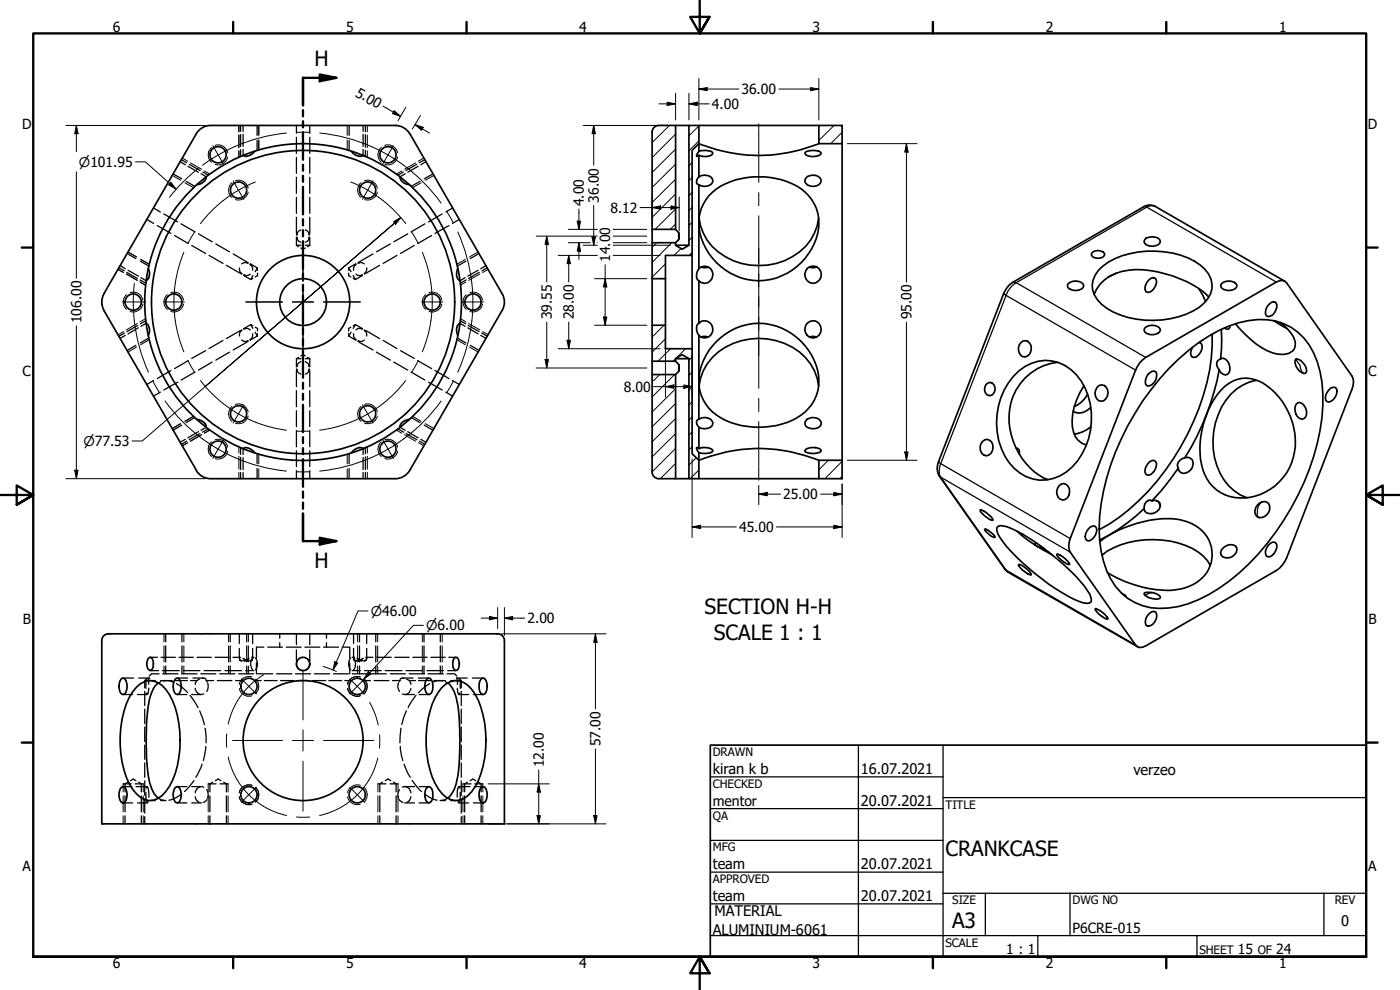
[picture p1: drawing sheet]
<svg xmlns="http://www.w3.org/2000/svg" width="420mm" height="297mm" viewBox="0 0 420 297" stroke-linecap="round" stroke-linejoin="round" font-family="sans-serif">
<!-- layer: Hatch (ANSI) -->
<g fill="none" stroke="#000" stroke-width=".3">
<path d="M200.9 37.6l-5.2 5.2M209.7 37.8l-2.9 3M245.8 37.6l-.1 .1M250.3 37.6l-4.6 4.5M252.7 39.7l-3.4 3.4M202.8 58.2l-7.1 7M202.8 53.8l-7.1 7M202.8 49.3l-7.1 6.9M202.8 44.8l-7.1 6.9M202.8 40.2l-7.1 7.1M207.7 57.7l-.9 1M207.7 53.3l-.9 .9"/>
<path d="M207.7 48.8l-.9 1M209.7 42.3l-2.9 3M197.1 72.8l-1.4 1.4M199.7 79.2l-4 4M201.6 72.8l-5.9 5.9M202.8 67.2l-1.7 1.6M202.8 62.7l-6.2 6.1M204.3 74.6l-2 2M207.7 75.7l-.9 .9M207.7 71.2l-.9 1M207.7 66.7l-.9 1M207.7 62.2l-.9 1"/>
<path d="M199.3 97.6l-3.6 3.5M198 112.4l-1.9 1.9M199.7 101.6l-4 4M201.2 104.6l-3.7 3.8M202.4 112.4l-6.7 6.7M202.8 116.6l-7.1 7M205.7 104.6l-3.7 3.8M207.7 116.1l-.9 1M207.7 111.6l-.9 1M207.7 107.1l-.9 1M202.8 134.5l-7.1 7.1M202.8 139.1l-4.6 4.5"/>
<path d="M202.8 130.1l-7.1 7M202.8 125.6l-7.1 7M202.8 121.1l-7.1 7M207.7 134l-.9 1.1M207.7 129.6l-.9 .9M207.7 125.1l-.9 1M207.7 120.6l-.9 1M209 137.3l-2.2 2.3M248.6 138.1l-2.9 2.9M252.7 138.4l-5.1 5.2M202.8 143.6h-.1M209.7 141l-2.6 2.6"/>
<path d="M252.7 142.9l-.7 .7"/>
</g>
<!-- layer: Hidden Narrow (ANSI) -->
<g fill="none" stroke="#000" stroke-width=".3">
<path d="M71.7 37.6v1.9M77.7 37.6v3M104.2 37.6v3M110.2 37.6v1.9M51.7 52.6l2.5 1.5M54.7 47.4l1.6 1M55.5 54.8l2.6 1.5M57.1 48.9l3.4 1.9M61.3 51.3l1.7 .9M63.5 44.2a2.94 2.94 0 0 0 0 4.5M64.6 43.7a2.77 2.77 0 0 1 3.7 2.1M68.3 47.1a2.77 2.77 0 0 1-3.7 2.2"/>
<path d="M69.6 54.8a2.87 2.87 0 0 0 0 4.4M70.7 54.2a2.94 2.94 0 0 1 3.8 2.2M71.7 40.5v3.8M71.7 45.3v1.9M74.5 57.6a2.94 2.94 0 0 1-3.8 2.3M77.7 42v3M104.2 42v3M108.3 54.8a2.87 2.87 0 0 0 0 4.4M109.4 54.2a2.94 2.94 0 0 1 3.8 2.2M110.2 40.5v3.8M110.2 45.3v1.9M113.2 57.6a2.94 2.94 0 0 1-3.8 2.3"/>
<path d="M114.4 44.2a2.94 2.94 0 0 0 0 4.5M115.5 43.7a2.85 2.85 0 0 1 3.8 2.1M119.3 47.1a2.85 2.85 0 0 1-3.8 2.2M120.6 51.3l-1.7 .9M124.7 48.9l-3.3 1.9M126.4 54.8l-2.6 1.5M127.2 47.4l-1.7 1M130.2 52.6l-2.6 1.5M38.4 75.6l2.6 1.5M42.2 77.8l2.6 1.5M139.6 77.8l-2.5 1.5M143.5 75.6l-2.6 1.5"/>
<path d="M35.4 80.8l1.7 1M37.1 99.5l-1.7 .9M37.9 82.2l3.3 1.9M38 88.4a2.87 2.87 0 0 0 0 4.4M39.1 87.8a2.84 2.84 0 0 1 3.8 2.2M41.2 97.1l-3.3 1.9M42 84.6l1.7 1M42.9 91.2a2.85 2.85 0 0 1-3.8 2.2M43.7 95.6l-1.7 1M50.2 88.4a2.87 2.87 0 0 0 0 4.4M51.2 87.8a2.84 2.84 0 0 1 3.9 2.2M55.1 91.2a2.85 2.85 0 0 1-3.9 2.2"/>
<path d="M127.8 88.4a2.87 2.87 0 0 0 0 4.4M128.8 87.8a2.84 2.84 0 0 1 3.8 2.2M132.6 91.2a2.85 2.85 0 0 1-3.8 2.2M138.2 95.6l1.6 1M139.8 84.6l-1.6 1M140 88.4a2.87 2.87 0 0 0 0 4.4M140.7 97.1l3.3 1.9M141 87.8a2.84 2.84 0 0 1 3.8 2.2M144 82.2l-3.3 1.9M144.8 91.2a2.85 2.85 0 0 1-3.8 2.2M144.8 99.5l1.7 .9M146.5 80.8l-1.7 1"/>
<path d="M41 104.1l-2.6 1.5M44.8 101.9l-2.6 1.5M137.1 101.9l2.5 1.5M140.9 104.1l2.6 1.5M54.2 127.1l-2.5 1.5M56.3 132.8l-1.6 1M58.1 124.9l-2.6 1.5M60.5 130.4l-3.4 2M63 129l-1.7 1M63.5 132.6a2.87 2.87 0 0 0 0 4.4M64.6 131.9a2.85 2.85 0 0 1 3.7 2.3M68.3 135.4a2.85 2.85 0 0 1-3.7 2.2"/>
<path d="M69.6 122a2.94 2.94 0 0 0 0 4.4M70.7 121.4a2.85 2.85 0 0 1 3.8 2.2M71.7 134v1.9M71.7 136.9v3.9M74.5 124.8a2.85 2.85 0 0 1-3.8 2.2M77.7 136.2v3M104.2 136.2v3M108.3 122a2.94 2.94 0 0 0 0 4.4M109.4 121.4a2.85 2.85 0 0 1 3.8 2.2M110.2 134v1.9M110.2 136.9v3.9M113.2 124.8a2.85 2.85 0 0 1-3.8 2.2"/>
<path d="M114.4 132.6a2.87 2.87 0 0 0 0 4.4M115.5 131.9a2.94 2.94 0 0 1 3.8 2.3M118.9 129l1.7 1M119.3 135.4a2.94 2.94 0 0 1-3.8 2.2M121.4 130.4l3.3 2M123.8 124.9l2.6 1.5M125.5 132.8l1.7 1M127.6 127.1l2.6 1.5M71.7 141.7v1.9M77.7 140.6v3M104.2 140.6v3M110.2 141.7v1.9"/>
<path d="M49.2 190.2v2.4M49.2 193.8v4.8M49.2 199.8v2.4M55.2 190.2v2.4M55.2 193.8v4.8M55.2 199.8v2.4M68.6 190.2v2.4M68.6 193.8v4.8M68.6 199.8v2.4M74.5 190.2v2.4M74.5 193.8v4.8M74.5 199.8v2.4"/>
<path d="M107.3 190.2v2.4M107.3 193.8v4.8M107.3 199.8v2.4M113.3 190.2v2.4M113.3 193.8v4.8M113.3 199.8v2.4M126.7 190.2v2.4M126.7 193.8v4.8M126.7 199.8v2.4M132.7 190.2v2.4M132.7 193.8v4.8M132.7 199.8v2.4"/>
<path d="M71.8 206.6a2.85 2.85 0 0 0 3.8 2.1M75.6 203.1a2.84 2.84 0 0 0-3.8 2.2M76.6 203.8a2.87 2.87 0 0 1 0 4.3M104.3 206.6a2.85 2.85 0 0 0 3.8 2.1M108.1 203.1a2.84 2.84 0 0 0-3.8 2.2M109.2 203.8a2.87 2.87 0 0 1 0 4.3M37 235.2v2.4M37 238.8v4.8M43 235.2v2.4M43 238.8v4.8M62.5 235.2v2.4M62.5 238.8v4.8"/>
<path d="M68.5 235.2v2.4M68.5 238.8v4.8M71.8 239.1a2.94 2.94 0 0 0 3.8 2.2M75.6 235.6a2.94 2.94 0 0 0-3.8 2.3M76.6 236.3a2.87 2.87 0 0 1 0 4.4 2.87 2.87 0 0 0 0-4.4zM104.3 239.1a2.94 2.94 0 0 0 3.8 2.2M108.1 235.6a2.94 2.94 0 0 0-3.8 2.3M109.2 236.3a2.87 2.87 0 0 1 0 4.4M113.4 235.2v2.4M113.4 238.8v4.8M119.4 235.2v2.4M119.4 238.8v4.8"/>
<path d="M138.9 235.2v2.4M138.9 238.8v4.8M144.9 235.2v2.4M144.9 238.8v4.8M37 244.8v2.4M43 244.8v2.4M62.5 244.8v2.4M68.5 244.8v2.4M113.4 244.8v2.4M119.4 244.8v2.4M138.9 244.8v2.4M144.9 244.8v2.4"/>
</g>
<!-- layer: Hidden (ANSI) -->
<g fill="none" stroke="#000" stroke-width=".38">
<path d="M72.2 37.6v1.8M73 37.6v1.8M77.2 37.6v3M89 37.6v2.4M93 37.6v2.4M104.8 37.6v3M109 37.6v1.8M109.7 37.6v1.9M51.9 52.2l2.6 1.4M54 48.5l1.6 1M54.4 47.9l1.6 .9M55.9 54.4l2.6 1.5"/>
<path d="M56.4 49.9l3.2 1.8M56.8 49.3l3.3 1.9M60.3 52.1l1.6 1M60.9 51.6l1.6 1M72.2 40.4v3.6M72.2 44.9v2.1M73 40.3v3.6M73 44.8v1.9M77.2 42.1v3M89 41.2v4.8M89 47.2v4.8M89 53.2v4.8"/>
<path d="M89 59.2v4.8M93 41.2v4.8M93 47.2v4.8M93 53.2v4.8M93 59.2v4.8M104.8 42.1v3M109 40.3v3.6M109 44.8v1.9M109.7 40.4v3.8M109.7 45.1v1.9M121 51.6l-1.6 1M121.6 52.1l-1.6 1"/>
<path d="M125 49.3l-3.2 1.9M125.5 49.9l-3.1 1.8M126 54.4l-2.6 1.5M127.5 47.9l-1.6 .9M127.8 48.5l-1.5 1M129.9 52.2l-2.6 1.4M36.1 79.7l1.5 .9M38.2 76.1l2.6 1.5M42.1 78.3l2.6 1.6M44.1 65.8l2 1.2M46 62.4l2.1 1.2M47.2 67.7l4.1 2.3"/>
<path d="M49.1 64.2l4.2 2.4M52.4 70.7l4.1 2.4M54.4 67.2l4.1 2.4M57.5 73.6l4.2 2.5M59.6 70.2l4.1 2.4M62.7 76.6l4.2 2.4M64.8 73.2l4.1 2.4M67.9 79.6l4.2 2.4M70 76.2l4.1 2.4M73.9 78.7l.6 .2M73.9 78.7l-1.4 .5M73.9 78.7l.5 .3"/>
<path d="M75 79.4l.6 .3M75.6 79.7l-.5-.5 2.1 1.2M75.6 79.7l.2 1.4M89 73.6h1.3M89 73.6l.6 .4M89 65.2v4.8M89.2 71.2v.7M89.2 71.9l1.1 .8M89.2 69.8v.7M89.2 71.9l-.2-.7v2.4M89.2 69.8l-.2 .7M90.3 68.9l-1.1 .9"/>
<path d="M90.3 74.4l.6 .4 .7-.4M91.6 68.9l1.1 .9M91.6 73.6h1.4M92.7 69.8l.2 .7M92.7 71.9l-1.1 .8M92.7 69.8v.7M92.7 71.2v.7M92.9 71.2l-.2 .7M93 73.6l-.7 .4M93 65.2v4.8M93 71.2v2.4M106.4 79.7l-.3 1.4"/>
<path d="M106.7 79.2l-2.1 1.2M106.8 79.2l-.4 .5M106.9 79.4l-.5 .3M108.1 78.7l-.7 .2M108.1 78.7l1.2 .5M108.1 78.7l-.6 .3M112 76.2l-4.2 2.4M113.9 79.6l-4.1 2.4M117.2 73.2l-4.2 2.4M119.1 76.6l-4.1 2.4M122.4 70.2l-4.2 2.4M124.3 73.6l-4.1 2.5"/>
<path d="M127.5 67.2l-4.1 2.4M129.5 70.7l-4.2 2.4M132.7 64.2l-4.1 2.4M134.7 67.7l-4.1 2.3M135.8 62.4l-2 1.2M137.9 65.8l-2.1 1.2M139.8 78.3l-2.6 1.6M143.8 76.1l-2.6 1.5M145.9 79.7l-1.6 .9M35.7 80.3l1.6 1M37.3 99.9l-1.6 1M38 81.7l3.2 1.9"/>
<path d="M38.4 81.1l3.1 1.8M41.3 97.6l-3.2 1.9M41.5 98.3l-3.1 1.9M42 84l1.7 .9M42.3 83.3l1.6 1M43.8 96.3l-1.6 .8M43.8 84.9v.1M43.9 97l-1.6 .9M71.9 80.4l.2 1.3M72.1 99.5l-.2 1.3M72.1 81.7l.4 .6M72.1 81.7l.5 .4"/>
<path d="M72.1 99.2l-4.2 2.4M72.5 99l-.4 .5M72.6 99.1l-.5 .4M73.2 82.6l.7 .1M73.2 82.7l2 1.2M73.2 82.4l.7 .3M73.9 98.5l1.2 .5M73.9 98.5l-.7 .3M75.1 82.3l-1.2 .4M75.2 97.4l-2 1.2 .7-.1M75.2 97.4l.7 1.1M75.2 97.4l.7 .4"/>
<path d="M75.9 82.7l-.7 1.2M75.9 83.5l-.7 .4M76.6 99.7l.6 1.1M76.6 98.2l.7 .3v.8M77.2 80.4l-.6 1.1M77.2 80.4v.7M77.3 82v.7l-.7 .4M104.6 80.4l.7 1.1M104.6 80.4v.7M104.6 82v.7l.7 .4M105.3 98.2l-.7 .3v.8M105.3 99.7l-.7 1.1"/>
<path d="M106 82.7l.7 1.2M106 83.5l.7 .4M106.7 97.4l2.1 1.2-.7-.1M106.7 97.4l-.7 1.1M106.7 97.4l-.7 .4M106.8 82.3l1.3 .4M108.1 98.5l-1.3 .5M108.1 98.5l.5 .3M108.6 82.4l-.5 .3M108.8 82.6l-.7 .1M108.8 82.7l-2.1 1.2M109.3 99.1l.5 .4"/>
<path d="M109.3 99l.5 .5M109.8 81.7l-.5 .6M109.8 99.5l.2 1.3M109.8 81.7l-.5 .4M109.8 99.2l4.1 2.4M110 80.4l-.2 1.3M138 97l1.6 .9M138.1 96.3l1.7 .8M139.6 83.3l-1.6 1M139.9 84l-1.8 1M140.4 98.3l3.1 1.9M140.5 97.6l3.3 1.9"/>
<path d="M143.5 81.1l-3.1 1.8M143.8 81.7l-3.1 1.9M144.6 99.9l1.6 1M146.2 80.3l-1.5 1M37.6 100.6l-1.5 .9M40.8 103.6l-2.6 1.5M44.7 101.4l-2.6 1.5M46.1 114.2l-2 1.2M48.1 117.7l-2.1 1.2M51.3 111.2l-4.1 2.4M53.3 114.7l-4.2 2.3M56.5 108.2l-4.1 2.4"/>
<path d="M58.5 111.6l-4.1 2.4M61.7 105.2l-4.2 2.4M63.7 108.6l-4.1 2.4M66.9 102.2l-4.2 2.4M68.9 105.6l-4.1 2.5M72.5 102l.7 .4 .7 .1M74.1 102.7l-4.1 2.3M74.4 102.2l-.5 .3M74.5 102.4l-.6 .1M75.6 101.5l-.6 .4M75.8 100.1l-.2 1.4M77.2 100.8l-2.1 1.2 .5-.5"/>
<path d="M77.2 100.1v.7M89 110.7l.2 .7M89 107.6v2.4l.2-.6M89 111.2v4.8M89 117.2v4.8M89 107.6h1.3M89.2 110.7v.7M89.2 111.4l.5 .5 .6 .4M89.2 109.4v.6M89.6 107.2l-.6 .4M90.3 108.5l-1.1 .9M90.3 106.8l.6-.4 .7 .4"/>
<path d="M91.6 108.5l1.1 .9M91.6 107.6h1.4M92.3 107.2l.7 .4M92.7 111.4l-.4 .5-.7 .4M92.7 109.4v.6M92.7 110.7v.7M92.7 109.4l.2 .6M92.9 110.7l-.2 .7M93 107.6v2.4M93 111.2v4.8M93 117.2v4.8M104.6 100.8l2.1 1.2"/>
<path d="M104.6 100.1v.7M106.1 100.1l.3 1.4M106.4 101.5l.4 .5M106.4 101.5l.5 .4M107.4 102.4l.7 .1M107.5 102.2l.6 .3M107.8 102.7l4.2 2.3M109.3 102l-.5 .4-.7 .1M113 105.6l4.2 2.5M115 102.2l4.1 2.4M118.2 108.6l4.2 2.4M120.2 105.2l4.1 2.4"/>
<path d="M123.4 111.6l4.1 2.4M125.3 108.2l4.2 2.4M128.6 114.7l4.1 2.3M130.6 111.2l4.1 2.4M133.8 117.7l2 1.2M135.8 114.2l2.1 1.2M137.2 101.4l2.6 1.5M141.2 103.6l2.6 1.5M144.3 100.6l1.6 .9M54.5 127.6l-2.6 1.5M55.6 131.8l-1.6 .9M56 132.4l-1.6 .9"/>
<path d="M58.5 125.3l-2.6 1.5M59.6 129.5l-3.2 1.9M59.9 130.1l-3.1 1.8M61.9 128.2l-1.6 .9M62.4 128.7l-1.6 1M62.5 128.6l-.1 .1M72.2 134.3v2M72.2 137.2v3.7M73 134.5v1.9M73 137.3v3.6M77.2 136.1v3M89 123.2v4.8"/>
<path d="M89 129.2v4.8M89 135.2v4.8M93 123.2v4.8M93 129.2v4.8M93 135.2v4.8M104.8 136.1v3M109 134.5v1.9M109 137.3v3.6M109.7 134.3v1.8M109.7 137.1v3.7M119.4 128.6v.1M119.5 128.7l1.7 1"/>
<path d="M120 128.2l1.6 .9M121.9 130.1l3.2 1.8M122.4 129.5l3.1 1.9M123.4 125.3l2.6 1.5M125.9 132.4l1.6 .9M126.3 131.8l1.5 .9M127.3 127.6l2.6 1.5M72.2 141.8v1.8M73 141.8v1.8M77.2 140.6v3M89 141.2v2.4M93 141.2v2.4"/>
<path d="M104.8 140.6v3M109 141.8v1.8M109.7 141.7v1.9M45 197.2h2.2M48.3 197.2h4.3M49.7 190.2v2.4M49.7 193.8v4.8M49.7 199.8v2.4M53.7 197.2h4.3M54.6 190.2v2.4M54.6 193.8v4.8M54.6 199.8v2.4"/>
<path d="M59.1 197.2h4.3M64.5 197.2h4.3M69.1 190.2v2.4M69.1 193.8v4.8M69.1 199.8v2.4M69.9 197.2h2.2M71.8 190.2v2.9M71.8 194.5v3M72 197.2l-.1 .5 .2 .5M72.1 198.2l.5 .1M72.1 198.2h.5M73 197.5l.9 .7"/>
<path d="M73.2 198.2h1.2M73.9 198.2l.5 .1-.5-.1 .8-.7zM73.9 198.2l-.7 .1M74 190.2v2.4M74 193.8v4.8M74 199.8v2.4M75 198.2h.6M75.6 198.2l-.6 .1M75.6 197.2h.2M75.7 197.2l.1 .5-.2 .5M75.8 197.4a2.95 2.95 0 0 0 0 3.6M75.8 190.2v2.9"/>
<path d="M75.8 194.5v3M76 197.2h.2M76.6 197.4a3.1 3.1 0 0 1 0 3.6M77 199v3.2M77.2 198.6v.2M77.2 199.6v.2M77.2 199v.4M79.2 194.2h-2.2v3.2M80.3 194.2h4.5M83.9 190.2v1.3M83.9 192.8v1.4M85.9 194.2h4.5"/>
<path d="M89 195v3.2M89 190.2v3.2M89 198.2h.1M89.1 198.3h.1M89.2 198.2a2 2 0 0 0 .9 2.8M91.5 194.2h4.5M92.8 198.3h.1M93 198.2h-.3a2.09 2.09 0 0 1-.9 2.8M93 190.2v3.2M93 195v3.2M93 198.2h-.1M97.1 194.2h4.5"/>
<path d="M98 190.2v1.3M98 192.8v1.4M102.7 194.2h2.3v3.2M104.6 199v.4M104.7 198.6v.2M104.7 199.6v.2M105 199v3.2M105.2 197.4a3.2 3.2 0 0 0 0 3.6M105.7 197.2h.2M106.1 197.4a3.1 3.1 0 0 1 0 3.6M106.1 190.2v2.9M106.1 194.5v3"/>
<path d="M106.1 197.2h.3M106.2 197.2l-.1 .5 .3 .5M106.4 198.2h.5M106.4 198.2l.5 .1M107.2 197.5l.9 .7M107.5 198.2h1.1M107.9 190.2v2.4M107.9 193.8v4.8M107.9 199.8v2.4M108.1 198.2l.5 .1M108.1 198.2l-.6 .1M109 197.5l-.9 .7"/>
<path d="M109.2 198.2h.6M109.8 198.2l-.6 .1M109.8 197.2h2.2M109.9 197.2l.1 .5-.2 .5M110 190.2v2.9M110 194.5v3M112.8 190.2v2.4M112.8 193.8v4.8M112.8 199.8v2.4M113 197.2h4.4M118.5 197.2h4.3M123.9 197.2h4.3"/>
<path d="M127.3 190.2v2.4M127.3 193.8v4.8M127.3 199.8v2.4M129.3 197.2h4.3M132.1 190.2v2.4M132.1 193.8v4.8M132.1 199.8v2.4M134.7 197.2h2.1M36.9 203.4h3.2M36.9 208.4h2.9M41.3 208.4h2.9M41.7 203.4h3.1"/>
<path d="M43.4 204.2h.2M43.4 204.2v2.2M43.4 207.4v4.3M43.4 212.8v4.3M43.4 218.2v4.3M43.8 204.2h.1M43.8 204.8v1.8M43.9 204.2l-.1 .3M44.1 204l-.2 .2M44.1 203.5l-.7 .7M44.5 204.2l.1 1.1M44.5 204.2h.2"/>
<path d="M44.6 206.5l-.1 1.2-.3 .7-.3-.5M44.7 203.9l-.2 .3M44.9 203.6l-.5 .2M44.9 204.2h1.7M45 201.2h2.6M47.8 202.2h-2.3l-.7 .7M48.2 204.2h3.5M48.3 204.5l-.7 .4M48.8 201.2h5M48.8 202.2h4.6M49 204.3a4.2 4.2 0 0 1 2.9 .3M52.6 204.2h3.7"/>
<path d="M53 205.1l2.2 1.6 1.1 1.1M53.2 203.4h3.1M53.2 208.4h2.9M54.5 202.2h4.6M55.1 201.2h4.9M57 208.6l2.4 3.7M57.2 204.2h1.9M57.5 208.4h3M57.9 203.4h3.2M58.6 206.6a1.81 1.81 0 0 0 2.6 1.6M59.1 204.2l-.5 1.1M59.9 203.8l-.8 .4"/>
<path d="M59.9 213.3l1.4 4.1M60.3 202.2h4.5M60.7 203.5l1.1 .3M61.3 201.2h4.9M61.5 218.5l.3 4.4M61.8 203.9l.1 .3M61.9 204.2l.2 .3M61.9 204.2h2.2M62.3 204.8a2.92 2.92 0 0 1-.3 2.6M65.2 204.2h4.4M65.9 202.2h4.6M67.5 201.2h5"/>
<path d="M70.7 204.2h2.3M71.6 202.2h4.5M73.7 201.2h2.5M76.5 204.2h1.9M77.3 202.2h4.6M79.3 204.2h3.9M83 202.2h4.6M84.2 204.2h3.9M88.6 202.2h4.6M89 204.2h3.9M93.9 204.2h3.8M94.4 202.2h4.5"/>
<path d="M98.7 204.2h3.9M100.1 202.2h4.5M103.5 204.2h2M105.7 201.2h2.4M105.7 202.2h4.6M109 204.2h2.2M109.4 201.2h5M111.4 202.2h4.6M112.3 204.2h4.4M115.6 201.2h5M117.1 202.2h4.6M117.8 204.2h2.2"/>
<path d="M119.6 204.8a2.48 2.48 0 0 0 .3 2.6M120 204.2l-.2 .3M120.1 203.9l-.1 .3M120.3 218.5l-.3 4.4M120.8 203.4h3.2M121.2 203.5l-1.1 .3M121.5 208.4h2.9M121.9 201.2h5M122 213.3l-.8 2-.6 2.1M122 203.8l.9 .4M122.8 202.2h4.6M122.9 204.2l.4 1.1"/>
<path d="M122.9 204.2h1.8M123.3 206.6a1.81 1.81 0 0 1-2.5 1.6M124.8 208.6l-2.3 3.7M125.5 203.4h3.2M125.6 204.2h3.7M125.8 208.4h2.9M128.1 201.2h5M128.5 202.2h4.5M129 205.1l-3.5 2.7M130.2 204.2h3.5M132.9 204.3a4.2 4.2 0 0 0-2.9 .3M133.6 204.5l.8 .4"/>
<path d="M134.2 202.2h2.3l.6 .7M134.4 201.2h2.4M135.3 204.2h1.7M137 203.6l.5 .2M137.1 203.4h3.1M137.2 203.9l.2 .3M137.2 206.5l.2 1.2 .3 .7 .3-.5M137.2 204.2h.2M137.4 204.2l-.2 1.1M137.7 208.4h3M137.8 204l.2 .2M137.8 203.5l.6 .7"/>
<path d="M138.1 204.8v1.8M138.2 204.2l-.2 .3M138.3 204.2h.1M138.4 204.2v2.2M138.4 207.4v4.3M138.4 212.8v4.3M138.4 218.2v4.3M141.8 203.4h3.2M142 208.4h3M36.9 236h2.7M37 235.2h2.4M37.5 238.8v4.8"/>
<path d="M38.4 234.7l-.9 .5v2.4M39.2 234.2l.8-.5 .8 .5M40.6 235.2h2.4M40.8 236h2.9M41.6 234.7l.8 .5v2.4M42.4 238.8v4.8M43.4 223.6v4.2M43.4 228.9v4.3M43.4 234.3v4.3M43.4 239.7v4.3M43.8 237.8a4.4 4.4 0 0 0 .4 3.1l.2-.5M43.9 236.5l.2-.5a4.3 4.3 0 0 1 .5 3.2"/>
<path d="M43.9 236h.3M47.6 239.5l.8 .5 1.2 .1M53.2 236h2.9M54.5 238.2a7.4 7.4 0 0 1-3.8 1.9M57.5 236h3M58.2 234.2l-2.8 3.3M58.6 239.1a1.85 1.85 0 0 0 1.3 1.7M60.6 229.3l-1.8 3.9M61.2 236.2a1.81 1.81 0 0 0-2.6 1.7M61.8 224l-.8 4.2M62 236.9a2.94 2.94 0 0 1 .3 2.6M62.1 239.9l-1.1 .9"/>
<path d="M62.5 235.2h2.3M63 238.8v4.8M63.8 234.7l-.8 .5v2.4M64.6 234.2l.9-.5 .8 .5M66 235.2h2.5M67.1 234.7l.8 .5v2.4M67.9 238.8v4.8M113.4 235.2h2.4M114 238.8v4.8M114.8 234.7l-.8 .5v2.4M115.6 234.2l.9-.5 .8 .5M117 235.2h2.4"/>
<path d="M118 234.7l.9 .5v2.4M118.9 238.8v4.8M119.8 239.9l1.1 .9M119.9 236.9a2.49 2.49 0 0 0-.3 2.6M120.1 224l.4 2.6 .4 1.6M120.8 236.2a1.81 1.81 0 0 1 2.5 1.7M121.3 229.3l1.1 2.7 .7 1.2M121.5 236h2.9M123.3 239.1a1.85 1.85 0 0 1-1.3 1.7M123.7 234.2l1.5 1.9 1.3 1.4M125.8 236h2.9M127.3 238.2h.1a8.1 8.1 0 0 0 3.8 1.9"/>
<path d="M134.4 239.5l-.9 .5-1.2 .1M137.7 236h.3M138 236.5l-.2-.5a4.3 4.3 0 0 0-.6 3.2M138.1 237.8a4.4 4.4 0 0 1-.4 3.1l-.3-.5M138.2 236h2.8M138.4 223.6v4.2M138.4 228.9v4.3M138.4 234.3v4.3M138.4 239.7v4.3M138.9 235.2h2.5M139.4 238.8v4.8M140.3 234.7l-.9 .5v2.4"/>
<path d="M141.1 234.2l.8-.5 .8 .5M142.4 236h2.6M142.5 235.2h2.4M143.6 234.7l.8 .5v2.4M144.4 238.8v4.8M36.9 240.9h2.9M37.5 244.8v2.4M41.3 240.9h2.9M42.4 244.8v2.4M43.4 245v2.2M45 240.2h1.6M48.2 240.2h1.6"/>
<path d="M53.2 240.9h2.9M57.5 240.9h3M63 244.8v2.4M67.9 244.8v2.4M114 244.8v2.4M118.9 244.8v2.4M121.5 240.9h2.9M125.8 240.9h2.9M132.1 240.2h1.6M135.3 240.2h1.5M137.7 240.9h3M138.4 245v2.2"/>
<path d="M139.4 244.8v2.4M142 240.9h3M144.4 244.8v2.4"/>
</g>
<!-- layer: Visible (ANSI) -->
<g fill="none" stroke="#000" stroke-width=".51">
<path d="M118.7 37.6a5 5 0 0 1 4.3 2.5l27.7 48M118.7 37.6h-55.5a5 5 0 0 0-4.3 2.5l-27.7 48a5.1 5.1 0 0 0 0 5l27.7 48M197.7 37.6a2 2 0 0 0-2 2v29.2h7.1v-31.2h-5.1M202.8 37.6h4M206.8 37.6h2.9v5.5l-2 2v31.5h-8v7h-4v-10.8h7.1v.8l1.9 1.2 2.1-1.2zM209.7 37.6h36M245.7 37.6h7v5.5h-7zM61.9 53.1a2.91 2.91 0 0 1-2.8 2.3M76.5 45.4a2.95 2.95 0 0 1-3.5 1.3M105.5 45.4a2.9 2.9 0 0 0 3.5 1.3M120 53.1a2.91 2.91 0 0 0 2.9 2.3M209.7 53.1a2.94 2.94 0 0 1 4.2 .8 1.64 1.64 0 0 1-1.5 1.9 3.5 3.5 0 0 1-3.3-.8 1.86 1.86 0 0 1 .6-1.9z"/>
<path d="M209.7 45.4a4.4 4.4 0 0 1 4.2 .5 2.57 2.57 0 0 1-3.1 1l-1.1-.2M209.7 45.4a1.56 1.56 0 0 0-.6 1.5l.6-.2M209.7 55.4v25.2M209.7 46.7v6.4M212.8 58.7a21.4 21.4 0 0 1 18.4-5.4 16.5 16.5 0 0 1 13.1 7.8 14.3 14.3 0 0 1-1.7 15 17.9 17.9 0 0 1-20.5 7.2 17.9 17.9 0 0 1-12.3-17.9 12.2 12.2 0 0 1 3-6.7zM241.8 45.6a5.4 5.4 0 0 1 4.5 0l.1 .4a3.4 3.4 0 0 1-4 .7l-.8-.5zM241.9 53.4a2.75 2.75 0 0 1 4.5 .8 2.66 2.66 0 0 1-2.3 1.7 2.66 2.66 0 0 1-2.5-1.5zM245.7 43.1a47.3 47.3 0 0 1-36 0v2.3M252.7 43.1v95M195.7 68.8v4M202.8 68.8l.9 1v2.1l-.9 .9M202.8 73.6h4"/>
<path d="M203.7 69.8v2.1M207.7 76.6v28M209.8 65.5a16.2 16.2 0 0 0 12.7 13.5 19.5 19.5 0 0 0 20.8-6.9l1.1-2.1 .8-2.2 .5-2.3M328 75.6a2.44 2.44 0 0 1 3.5 .8 2.4 2.4 0 0 1-4 .1zM344 71.4a3.6 3.6 0 0 1 4 .5l.2 .5a2.41 2.41 0 0 1-3.3 1.4l-1.4-.8-.2-.6zM43.9 97a2.77 2.77 0 0 1 .6 3.6M44.5 80.6a2.88 2.88 0 0 1-.6 3.7M137.4 80.6a2.8 2.8 0 0 0 .6 3.7M138 97a2.34 2.34 0 0 0-.8 3l.2 .6M150.7 93.1l-27.7 48M150.7 88.1a5 5 0 0 1 0 5M195.7 97.6h4v7h8v31.5l2 2v5.5h-2.9v-36l-2.1-1.2-1.9 1.2v.8h-7.1z"/>
<path d="M195.7 83.6v14M199.7 83.6v14M209.7 80.6a2.5 2.5 0 0 1 3.5 .1 2.5 2.5 0 0 1 0 3.4 2.5 2.5 0 0 1-3.5 .2M209.7 80.6a2.72 2.72 0 0 0 0 3.7M209.7 84.3v12.7M210.4 80.1l.7 .2 1.5-.2M242.3 80.6a2.51 2.51 0 0 1 3.4 0 2.51 2.51 0 0 1 .1 3.5 2.51 2.51 0 0 1-3.4 .2 2.71 2.71 0 0 1-.1-3.7zM242.9 80.1l.7 .2 1.5-.2M320.5 85.2a3.4 3.4 0 0 1 4.6 0l.1 .5a2.44 2.44 0 0 1-3.4 1.3l-1.3-.7zM328.4 88.3a11.8 11.8 0 0 1 10.3-7.2 33.8 33.8 0 0 1 23.2 7.1l.9 .9M329.6 81.1a22.3 22.3 0 0 1 17.2-5.7 21.9 21.9 0 0 1 14.8 5.4 6.8 6.8 0 0 1-.3 10.2 22.2 22.2 0 0 1-15.2 5.1 23.9 23.9 0 0 1-15.5-4.8 6.8 6.8 0 0 1-1-10.2zM335 82l-2.5 1.2"/>
<path d="M343.5 98.5a3.3 3.3 0 0 1 4.5 0l.2 .5a2.41 2.41 0 0 1-3.3 1.3l-1.4-.7-.2-.6zM344.9 83.9l.7-.5 .6-.1 .5 .2a3.1 3.1 0 0 1-2.2 4.2l-.5-.1a2.66 2.66 0 0 1 .9-3.7zM359.7 86.5l2.1 4M366.5 85.2a3.3 3.3 0 0 1 4.5 0l.2 .5a2.41 2.41 0 0 1-3.3 1.3l-1.4-.7-.2-.6zM366.5 98.9l.1 5.7-.3 3.1M369.1 97.7v.6l-.4 .4-1.2-.3M381.1 91.1l1.2-.6a1.5 1.5 0 0 1 .7 2.4 2.33 2.33 0 0 1-2.9 1.9 2.85 2.85 0 0 1 1-3.7zM382.2 96.2l4.1 2.4M384.1 96.7a10.1 10.1 0 0 1 4.6 6.5 3 3 0 0 1-3.1 3.1 13.6 13.6 0 0 1-9.7-4l-3.2-2.9-1.9-2.3M385.6 84.4l-39-22.5a3.4 3.4 0 0 0-3.4 .2l-39.2 22.6a7.1 7.1 0 0 0-2.8 3.3l-19.5 50.5a4.6 4.6 0 0 0 .2 4.3l19.6 27.9 1 .9 38.9 22.4M195.7 108.4v4M202.8 107.6h4"/>
<path d="M202.8 108.4l.9 1M203.7 109.4v2M203.7 111.4l-.9 1M209.7 100.6v25.2M209.8 115.7a16.2 16.2 0 0 1 12.7-13.5 19.5 19.5 0 0 1 20.8 7l1.1 2 .8 2.3 .5 2.2M210.4 101.1l.7-.1 1.5 .1M215 102.5a17.9 17.9 0 0 1 20-3.9 17.9 17.9 0 0 1 10.7 17.3 13.8 13.8 0 0 1-11.1 11.3 24.2 24.2 0 0 1-19.6-2.7 12.8 12.8 0 0 1-3.9-16.4 16.4 16.4 0 0 1 3.9-5.6zM242.9 101.1l.7-.1 1.5 .1M295.9 115.4a1.6 1.6 0 0 1 2-.4 1.6 1.6 0 0 1 .7 2 1.59 1.59 0 0 1-1.5 1.7 1.59 1.59 0 0 1-1.6-1.7zM304.1 113a12.2 12.2 0 0 1 20.4 1.3 21.1 21.1 0 0 1-4.5 27.4 11.9 11.9 0 0 1-17.2-2.9 21.4 21.4 0 0 1 1.3-25.8zM306.3 102.9a1.89 1.89 0 0 1 2.3-.4 1.89 1.89 0 0 1 .9 2.2 1.92 1.92 0 0 1-1.5 2.3 1.92 1.92 0 0 1-2.2-1.5l-.2-.9 .2-1zM317.4 108.7a16.8 16.8 0 0 0-13.9 21.9 19.7 19.7 0 0 0 11 13.3"/>
<path d="M325.3 115.7a17.9 17.9 0 0 0-3.1 14 5.3 5.3 0 0 0 3.9 3.8M326.4 118.3a8.7 8.7 0 0 1-4 3.7M329.3 116.1a1.76 1.76 0 0 1 1.9-.5 1.76 1.76 0 0 1 1.2 1.5 2.6 2.6 0 0 1-1.9 3.3 2.56 2.56 0 0 1-1.2-4.3zM342.1 108.8l1.8-1.6 39.1-22.6a2.18 2.18 0 0 1 3.1 .3l19.6 27.9a4.4 4.4 0 0 1 0 4.1l-19.6 50.5a8.3 8.3 0 0 1-3.1 3.8l-39.1 22.6a2.09 2.09 0 0 1-3.1-.3l-19.6-27.8a4.8 4.8 0 0 1 0-4.1l19.6-50.6zM344.6 112.3a1.58 1.58 0 0 1 2.4-.6 3.1 3.1 0 0 1-2.6 4.1 1.93 1.93 0 0 1-.4-2.7zM350.8 110.6a49.8 49.8 0 0 1 21-13.8 19.1 19.1 0 0 1 17.7 2.9 22.9 22.9 0 0 1 7.2 15 60.9 60.9 0 0 1-7.2 33.9 69.7 69.7 0 0 1-26.8 29.8 27.4 27.4 0 0 1-17.3 4 17.9 17.9 0 0 1-14.2-14.1 45.6 45.6 0 0 1 .9-24.8 79.8 79.8 0 0 1 18.7-32.9zM359.8 102.8l.6 .1a2.99 2.99 0 0 1-2.1 4.3l-.5-.1a2.34 2.34 0 0 1 .1-2.9M363.8 100.3a63.4 63.4 0 0 1-9.4 33.7 64.4 64.4 0 0 1-24.5 24.9M365.4 108.3l.4-.4a1.77 1.77 0 0 1 2.9 1.1 2.28 2.28 0 0 1-1 3.5l-1.4-.8a4.9 4.9 0 0 1-1.2-2.7zM365.9 110.9a75.1 75.1 0 0 1-10.3 26.4M367.2 116.3a9.6 9.6 0 0 1 13.1-.5 20.9 20.9 0 0 1 7.8 21.5 15.9 15.9 0 0 1-20.5 11.1 13.1 13.1 0 0 1-7.4-12.1 27.3 27.3 0 0 1 7-20zM377.1 114.1a15.2 15.2 0 0 0-11.5 10.4 20.9 20.9 0 0 0 3.2 21.3l3.4 2.7 2 .8"/>
<path d="M388.9 107.8a2.97 2.97 0 0 1 2.8 2l.3 .9a.83 .83 0 0 1 0 1 .83 .83 0 0 1-.8 .3 3.5 3.5 0 0 1-2.3-4.2zM398.8 117l.7-.6 1.2-.1a2.48 2.48 0 0 1-.5 3.6l-1.4 .7-.5-.1a2.1 2.1 0 0 1 0-2.8zM59.1 125.8a2.88 2.88 0 0 1 2.8 2.4M73 134.5a2.95 2.95 0 0 1 3.5 1.3M109 134.5a2.9 2.9 0 0 0-3.5 1.3M122.9 125.8a2.88 2.88 0 0 0-2.9 2.4M209.7 125.8a2.79 2.79 0 0 1 4.2 1 2.28 2.28 0 0 1-3.1 1.8l-1.1-.4M209.7 134.5l1.1-.2a4 4 0 0 1 3.1 .8v.3a4.7 4.7 0 0 1-4.2 .4M209.7 125.8l-.3 .2a1.47 1.47 0 0 0 .3 2.2M209.7 134.5l-.6-.2a1.49 1.49 0 0 0 .6 1.5M209.7 135.8v2.3a47.3 47.3 0 0 1 36 0M209.7 128.2v6.3"/>
<path d="M241.9 134.8a4.7 4.7 0 0 1 4.4 .1l.1 .3a4.2 4.2 0 0 1-4.6 .4l-.2-.2zM242.3 125.8a2.72 2.72 0 0 1 4.1 1.1 2.36 2.36 0 0 1-3.3 1.6 1.49 1.49 0 0 1-1.5-1 1.49 1.49 0 0 1 .7-1.7zM245.7 138.1h7v5.5h-7zM294.8 132.5a1.89 1.89 0 0 1 2.3-.3 1.89 1.89 0 0 1 .9 2.2 1.92 1.92 0 0 1-1.5 2.2 1.92 1.92 0 0 1-2.2-1.4l-.2-1 .2-.9zM304.9 134.4l.9 .5 .1 1.4M327.3 122.3a4.2 4.2 0 0 1-5.2 1.1M327.4 128.1a10.5 10.5 0 0 1-5 2.2M345.1 138.5l1.3-.3a1.73 1.73 0 0 1 .3 2.6 2.44 2.44 0 0 1-2.4 1.7 1.73 1.73 0 0 1-.3-2.6zM355.6 137.3a1.8 1.8 0 0 1 1.9 .4 1.8 1.8 0 0 1 .5 1.9 2.81 2.81 0 0 1-3.5 2.2l-.6-.4-.3-1M355.6 137.3a2.23 2.23 0 0 0-2 3.1M389 121.3a1.72 1.72 0 0 1 2.8 1.1 2.28 2.28 0 0 1-1.1 3.4 3.1 3.1 0 0 1-1.7-4.5zM58.9 141.1a5 5 0 0 0 4.3 2.5h55.5"/>
<path d="M123 141.1a5 5 0 0 1-4.4 2.5M195.7 141.6a2 2 0 0 0 2 2M195.7 141.6v-29.2h7.1v31.2h-5.1M202.8 143.6h4M209.7 143.6h36M294.3 153l1.7 .8 .7 .6a1.99 1.99 0 0 1 1.2 1.7 7 7 0 0 1-3.8-3zM295.5 158.7l1.5 .7 1.2 1.1 .4 .7a4.6 4.6 0 0 1-3.1-2.5zM299.5 158a5 5 0 0 1 4.1 .6 72.6 72.6 0 0 1 21.7 17.1 7.7 7.7 0 0 1 2.2 4.4l-.1 .5a3.5 3.5 0 0 1-3.6-.1 67.9 67.9 0 0 1-22.9-18.1 5.5 5.5 0 0 1-1.8-4zM305.3 159.4a46.4 46.4 0 0 0 10.4 7M317.8 145.8a1.88 1.88 0 0 1 2.3-.4 1.88 1.88 0 0 1 .9 2.2 1.92 1.92 0 0 1-1.5 2.3 1.92 1.92 0 0 1-2.3-1.5l-.1-.9zM326.8 158.5l1.3-.7 .6 .1a2.13 2.13 0 0 1 0 2.8 2.22 2.22 0 0 1-2.5 1.5 2.48 2.48 0 0 1 .6-3.7zM343.3 152.6a53.6 53.6 0 0 1-13.3 9.4"/>
<path d="M345.8 150.2a1.76 1.76 0 0 1 2.3 .8 1.76 1.76 0 0 1-.8 2.4 2.72 2.72 0 0 1-3.8-.1l-.2-.7M345.8 150.2a1.95 1.95 0 0 0-2.5 2.4M353.6 140.4l-5 6.8-2.8 3M377.3 151.6a2.19 2.19 0 0 1 3.5-.4 2.82 2.82 0 0 1-.5 3.1 2.82 2.82 0 0 1-3 .8 2.29 2.29 0 0 1 0-3.5zM305.8 169.3l.9 .4 1.5 1a2.13 2.13 0 0 1 1.2 1.8l-1-.4-1.4-1-1.2-1.2zM310.5 163.4h.1M311 162.9l-.5 .5M311 163.8l3.8 1.9M312.3 163.8l.2 .4 .9 .4M312.5 164.2l.6 .2M317.2 166.2l1.8 .9 .7 .6a2.05 2.05 0 0 1 1.2 1.7l-.9-.3-1.5-1.1a2.02 2.02 0 0 1-1.3-1.8zM330.1 162.5a34.9 34.9 0 0 1 22.8-6.7 11.8 11.8 0 0 1 10.6 8.1 10.4 10.4 0 0 1-7.9 12.5 27 27 0 0 1-16.7-1.5l-3.6-1.4-2.9-1.7"/>
<path d="M330.7 166.6a23.2 23.2 0 0 1 15.4-4.7 23 23 0 0 1 15.1 5l1.2 1.4 .8 1.4M336.6 178l1.3 .9h-.3M343.4 178a4.6 4.6 0 0 1 4.8 1.1v.1a2.56 2.56 0 0 1-3 .2l-1.7-.9zM366.8 164.6a2.92 2.92 0 0 1 4.2-.6 2.65 2.65 0 0 1-1.2 3.1 2.65 2.65 0 0 1-3.3-.5l-.2-.7zM381.3 163l1.2-.3a1.73 1.73 0 0 1 .3 2.6 2.44 2.44 0 0 1-2.4 1.8 1.87 1.87 0 0 1-.3-2.6zM30.5 192.2v55h120.9v-55M32.5 190.2h116.9a2 2 0 0 1 2 2M32.5 190.2a2 2 0 0 0-2 2M44.6 197.5l.4-.3a1.61 1.61 0 0 1 1 2 1.51 1.51 0 0 1-1 2 2.69 2.69 0 0 1-.4-3.7zM136.3 197.5l.4-.3a1.58 1.58 0 0 1 1.2 2l-.4 1.5-.3 .4-.5 .1a2.88 2.88 0 0 1-.4-3.7zM328.7 182.6l2.5 1.4a2.2 2.2 0 0 1 1.2 1.8l-.9-.3-1.6-1.1a2.2 2.2 0 0 1-1.2-1.8zM345 184l1.3-.6a1.6 1.6 0 0 1 .7 2.4 2.42 2.42 0 0 1-3 1.9 2.85 2.85 0 0 1 1-3.7z"/>
<path d="M36.4 203.6l.5-.2a2.6 2.6 0 0 1 1.1 3.5l-.2 .8-.4 .5-.5 .2a2.25 2.25 0 0 1-1.2-2.5l.1-.9zM41 206.2a5.4 5.4 0 0 1 8.7 .6 27 27 0 0 1 4.3 18 21.4 21.4 0 0 1-5.4 13.9 5.1 5.1 0 0 1-7.6-.5 20.4 20.4 0 0 1-4.7-12.1 28.9 28.9 0 0 1 3.5-18.5zM47.6 204.9a10.6 10.6 0 0 0-3.2 7.6 78.9 78.9 0 0 0 .6 22.7l1 2.5 1.6 1.8M52.7 203.6l.5-.2a2.69 2.69 0 0 1 1.1 3.5l-.3 .8-.8 .7a2.18 2.18 0 0 1-1.3-2.5l.2-.9zM128.3 203.6l.4-.2a3.2 3.2 0 0 1 .5 4.8l-.5 .2a3.2 3.2 0 0 1-.4-4.8zM132.7 206.2a5.4 5.4 0 0 1 8.8 .6 25.4 25.4 0 0 1 4.4 15.4 28.8 28.8 0 0 1-3.3 13.8 7.4 7.4 0 0 1-6.1 4.2 6.7 6.7 0 0 1-4.9-3.4 29.5 29.5 0 0 1-3.1-21 20 20 0 0 1 4.2-9.6zM134.4 204.9a9.7 9.7 0 0 1 3 6.4 80 80 0 0 1-.3 22.9l-.8 2.8-.9 1.4-1 1.1M144.5 203.6l.5-.2a2.6 2.6 0 0 1 1.1 3.5l-.2 .8-.4 .5-.5 .2a3.2 3.2 0 0 1-.5-4.8zM36.4 236.2l.5-.2a2.15 2.15 0 0 1 1.3 2.4 2.18 2.18 0 0 1-1.3 2.5 2.25 2.25 0 0 1-1.2-2.5l.4-1.7zM52.7 236.2l.5-.2a2.23 2.23 0 0 1 1.2 2.4 2.25 2.25 0 0 1-1.2 2.5 2.18 2.18 0 0 1-1.3-2.5l.4-1.7zM128.3 236.2l.4-.2a3.1 3.1 0 0 1 .5 4.7l-.5 .2a3.1 3.1 0 0 1-.4-4.7zM144.5 236.2l.5-.2a2.15 2.15 0 0 1 1.2 2.4 2.18 2.18 0 0 1-1.2 2.5 3.1 3.1 0 0 1-.5-4.7z"/>
<circle cx="65.4" cy="46.4" r="2.44"/>
<circle cx="71.6" cy="57" r="2.44"/>
<circle cx="110.3" cy="57" r="2.44"/>
<circle cx="116.4" cy="46.4" r="2.44"/>
<circle cx="40" cy="90.6" r="2.44"/>
<circle cx="52.2" cy="90.6" r="2.44"/>
<circle cx="91" cy="90.6" r="45.5"/>
<circle cx="91" cy="90.6" r="7"/>
<circle cx="91" cy="90.6" r="14"/>
<circle cx="91" cy="90.6" r="47.5"/>
<circle cx="129.7" cy="90.6" r="2.44"/>
<circle cx="142" cy="90.6" r="2.44"/>
<circle cx="211.5" cy="98.9" r="2.53"/>
<circle cx="243.9" cy="98.8" r="2.5"/>
<circle cx="65.4" cy="134.8" r="2.44"/>
<circle cx="71.6" cy="124.2" r="2.44"/>
<circle cx="110.3" cy="124.2" r="2.44"/>
<circle cx="116.4" cy="134.8" r="2.44"/>
<circle cx="91" cy="199.2" r="2"/>
<circle cx="74.7" cy="205.9" r="2.44"/>
<circle cx="107.2" cy="205.9" r="2.44"/>
<circle cx="74.7" cy="238.5" r="2.44"/>
<circle cx="91" cy="222.2" r="18"/>
<circle cx="107.2" cy="238.5" r="2.44"/>
</g>
<g fill="#000">
<circle cx="109" cy="46.7" r=".25"/>
<circle cx="209.7" cy="46.7" r=".25"/>
<circle cx="109" cy="134.5" r=".25"/>
<circle cx="209.7" cy="134.5" r=".25"/>
<circle cx="345.8" cy="150.2" r=".25"/>
</g>
<!-- layer: Hidden (ANSI) -->
<g fill="#000">
<circle cx="72.1" cy="198.2" r=".19"/>
<circle cx="89.2" cy="198.2" r=".19"/>
<circle cx="106.4" cy="198.2" r=".19"/>
<circle cx="43.9" cy="204.2" r=".19"/>
<circle cx="61.9" cy="204.2" r=".19"/>
<circle cx="120" cy="204.2" r=".19"/>
<circle cx="138" cy="204.2" r=".19"/>
</g>
<!-- layer: Visible Narrow (ANSI) -->
<g fill="none" stroke="#000" stroke-width=".38">
<path d="M343.2 62.1l.4-.1 .6 .2M344.2 62.2l-39.2 22.6 38.9 22.4M344.2 62.2l38.8 22.4M346.6 61.9l-1.5-.1-.9 .4M304 84.7l1 .1a7 7 0 0 0-3.1 3.8l-.7-.6M340.8 111l-38.9-22.4-19.6 50.5 38.9 22.5M388.9 107.8l.4 .6a3.3 3.3 0 0 1 1.2 2.6l.7 1M281.7 138.5l.6 .6a4.8 4.8 0 0 0 0 4.1M281.9 142.8l.4 .4M282.3 143.2l19.6 27.9 38.9 22.4M282.3 143.2l38.9 22.5M344.6 150.2h1.2"/>
<path d="M347 150.2a2.36 2.36 0 0 1 1.2 1.8M378.6 150.7a4.3 4.3 0 0 0-1.1 4.4l.5 .2M301.5 170.7l1 .9M337.1 178.5l.5 .1M345.8 177.8l-2.1 .9"/>
</g>
<circle cx="345.8" cy="150.2" r=".19" fill="#000"/>
<!-- layer: Section Line (ANSI) -->
<g fill="none" stroke="#000" stroke-width=".7">
<path d="M90.9 33.1v1.8M90.9 36.4v1.8M90.9 39.7v8.2M95.9 22.3l5.1 1.1-5.1 1zM101 23.4h-10.1v8.2M90.9 49.5v1.7M90.9 52.8v1.7M90.9 56.1v8.2M90.9 65.8v1.8M90.9 69.1v1.8M90.9 72.4v8.2M90.9 82.2v1.7"/>
<path d="M90.9 85.5v1.7M90.9 88.8v8.2M90.9 98.5v1.8M90.9 101.8v1.8M90.9 105.1v8.2M90.9 114.9v1.7M90.9 118.2v1.7M90.9 121.5v8.2M90.9 131.2v1.8M90.9 134.5v1.8M90.9 137.8v8.2M90.9 147.5v1.8"/>
<path d="M90.9 150.8v1.8M90.9 154.1v8.3h10.1M95.9 161.3l5.1 1.1-5.1 1z"/>
</g>
<g fill="#000">
<path d="M95.9 22.3l5.1 1.1-5.1 1z" fill-rule="evenodd"/>
<path d="M95.9 161.3l5.1 1.1-5.1 1z" fill-rule="evenodd"/>
</g>
<!-- layer: Border (ANSI) -->
<g fill="none" stroke="#000" stroke-width=".7">
<path d="M70 6.6v3.4M140 6.6v3.4M210 0v10l-2.9-4.9h5.8l-2.9 4.9 2.9-4.9M280 6.6v3.4M350 6.6v3.4M6.5 74.3h3.5M410 74.3h3.4M0 148.5h10l-5-2.8v5.7l5-2.9-5 2.9M420 148.5h-10l5-2.8v5.7l-5-2.9 5 2.9M6.5 222.8h3.5M410 222.8h3.4M10 287.1v-277.1h400v277.1h-400h400"/>
<path d="M70 287.1v3.4M140 287.1v3.4M212.9 292l-2.9-4.9 2.9 4.9h-5.8l2.9-4.9v9.9M280 287.1v3.4M350 287.1v3.4"/>
</g>
<!-- layer: Title (ANSI) -->
<g fill="none" stroke="#000" stroke-width=".38">
<path d="M213.2 233.1h69.8M257.6 223.6v63.5M283 239.3h127M283 223.6v63.5M213.2 242.6h69.8M213.2 252.1h69.8M213.2 261.7h69.8M213.2 271.2h69.8M283 268h127M295.7 268v12.7M321.1 268v12.7M397.3 268v12.7"/>
<path d="M213.2 280.7h196.8M311.5 280.7v6.4M359.2 280.7v6.4"/>
</g>
<path d="M213.2 223.6h196.8v63.5h-196.8z" fill="none" stroke="#000" stroke-width=".51"/>
<!-- layer: Center Mark (ANSI) -->
<g fill="none" stroke="#000" stroke-width=".3">
<path d="M63.9 43.7l3.2 5.5M70 54.3l3.2 5.5M112 54.3l-3.2 5.5M118 43.7l-3.1 5.5M90.9 73.5v10.9M36.8 90.6h6.4M49 90.6h6.4M73.8 90.6h11M87.8 90.6h6.3M90.9 87.4v6.4M90.9 96.8v11M97.1 90.6h11"/>
<path d="M126.6 90.6h6.3M138.7 90.6h6.4M67.1 132l-3.2 5.5M73.2 121.5l-3.2 5.4M108.8 121.5l3.2 5.4M114.9 132l3.1 5.5M72.5 203.7l4.5 4.5M90.9 201v15M90.9 219v6.3M109.5 203.7l-4.5 4.5M69.8 222.2h15M77 236.2l-4.5 4.5"/>
<path d="M87.8 222.2h6.3M90.9 228.4v15M97.1 222.2h15M105 236.2l4.5 4.5"/>
</g>
<!-- layer: Centerline (ANSI) -->
<g fill="none" stroke="#000" stroke-width=".3">
<path d="M86 39.9a51 51 0 0 0-25.2 9.7M89 39.7h4M95.9 39.9a51 51 0 0 1 36.5 21.1M227.7 37.2v17.5M76.6 54.6a38.8 38.8 0 0 0-16.4 12.5M105.3 54.6a38.8 38.8 0 0 1 16.5 12.5M227.7 57.8v3.9M55.2 75.7a38.8 38.8 0 0 0 0 29.8M58.4 69.5l-2 3.5M123.5 69.6l2 3.4M126.7 75.7a38.8 38.8 0 0 1 0 29.8M134.1 63.5l2 3.4"/>
<path d="M137.4 69.6a51 51 0 0 1 0 42.1M227.7 64.8v51.7M40.3 85a51 51 0 0 0 4.3 26.7M45.9 114.4l2 3.4M56.4 108.3l2 3.4M60.2 114.2a38.8 38.8 0 0 0 25.8 14.9M121.8 114.2a38.8 38.8 0 0 1-11.5 10M125.5 108.3l-2 3.4M136.1 114.4l-2 3.4M227.7 119.5v4M49.5 120.3a51 51 0 0 0 36.5 21M89 129.3h3.9"/>
<path d="M110.3 124.2a38.8 38.8 0 0 1-14.4 4.9M132.4 120.3a51 51 0 0 1-36.5 21M227.7 126.5v17.6M89 141.6h3.9M79.1 202.5a23 23 0 0 0-10.6 14.7M102.3 202.2h.1M104.8 203.8l2.4 2.1 2.1 2.4M111 210.8h.1M111 210.8l1.4 2.9 1.1 3.8M68 220.2v4M68.5 227.2a23 23 0 0 0 10.6 14.7M113.4 227.4a23 23 0 0 1-17.5 17.3"/>
<path d="M113.9 220.5v4M79.1 241.9a23 23 0 0 0 6.9 2.8M89 245.1h4"/>
</g>
<!-- layer: Dimension (ANSI) -->
<g fill="none" stroke="#000" stroke-width=".3">
<path d="M19.7 37.6h42M22.9 37.6l.5 2.5h-1zM22.9 37.6v7.9M114.9 31.9l5.3 3M118.3 33.2l1.9 1.7-2.4-.8zM121.8 32.2l-2.4 4M124.6 37.4l2.4 .8-.5 .9zM124.6 37.4l4.3 2.5M126.2 34.7l-2.4 4M175 37.6h26.2M178.2 37.6l.5 2.5h-1zM178.2 37.6v12"/>
<path d="M197.7 31.2h5.1M200.2 30.7l2.6 .5-2.6 .5zM202.8 28v8M206.8 31.2l2.4-.5v1zM206.8 31.2h6.1M206.8 28v8M209.7 26.7l2.5-.4v.9zM209.7 26.7h12M209.7 23.5v12.5M233.7 26.7h12M243.3 26.3l2.4 .4-2.4 .5zM245.7 23.5v12.5"/>
<path d="M22.9 51.5v32M40.6 48.6h3l9.2 8.2M51.3 54.7l1.5 2.1-2.1-1.3zM59.5 50.5l-4.2 3.7-4.5 5M195.7 59.1v8.1M203.8 59.1v10.2M254.3 43.1h20.9M272 43.1l.5 2.5h-1zM272 43.1v41.5M118.1 66.5l2.2-1.2-1.6 2zM120.3 65.3l-1.9 1.6M160.9 70.9h18.4"/>
<path d="M164.1 70.9l.5 2.4h-1zM164.1 70.9v13.7M167.5 76.6h11.8M170.6 68.8h8.7M170.6 72.8h6.6M170.7 76.6l.5 2.5h-1zM170.7 76.6v8M173.2 66.3h1l-.5 2.5zM173.7 72.8l.5 2.6h-1zM173.7 62.7v6.1M173.7 72.8v5M175 73.6h4.3"/>
<path d="M177.7 71.1h1l-.5 2.5zM178.2 61.6v12M179.2 72.8h.1M181.6 79.4v18.2M184 70.9h10.1M184 76.6h14.1M184 68.8h10.1M184 72.8h10.1M184 73.6h17.2M192.1 62.3h11.7M195.7 62.3l2.5-.5v1zM201.4 61.8l2.4 .5-2.4 .5z"/>
<path d="M22.9 97.8v45.8M164.1 96.6v13.8M170.7 96.6v8M178.4 83.6h15.7M178.4 97.6h15.7M181.1 95.1h1l-.5 2.5zM181.6 83.6l.5 2.5h-1zM199.7 99.2v20M272 96.6v41.5M61.6 115.9l56.8-49-75.7 65.4h-3.1M160.9 110.4h33.2M163.6 107.9h1l-.5 2.5z"/>
<path d="M167.5 104.6h30.6M170.2 102.1h1l-.5 2.5zM196.1 116h11.6M199.7 116l2.5-.5v1zM205.2 115.5l2.5 .5-2.5 .5zM207.7 106.2v13M207.7 137.7v23.6M254.3 138.1h20.9M271.5 135.6h1l-.5 2.5zM19.7 143.6h42M22.4 141.1h1l-.5 2.5zM207.7 158.1l2.5-.5v1z"/>
<path d="M207.7 158.1h13.3M227.7 148.3l2.6-.5v1zM227.7 148.3h6.6M227.7 145.7v5.7M233 158.1h19.7M246.3 148.3h6.4M250.3 157.6l2.4 .5-2.4 .5zM250.3 147.8l2.4 .5-2.4 .5zM252.7 145.2v16.1M97 200l3.9 1.5M100.5 198.6l.8 .3-1.4 2.1zM110.4 183.3h-3l-7.5 17.7"/>
<path d="M127.1 187.6h-3l-14.9 16.1M144.4 185.5h5M146.9 185l2.5 .5-2.5 .5zM149.4 182.3v6.3M150.6 190.2h31.3M151.4 185.5l2.5-.5v1zM151.4 185.5h6.1M151.4 182.3v8.3M178.7 190.2l.5 2.5h-1zM178.7 190.2v22.5M110.6 201.5l.7 .7-2.1 1.5zM146.5 235.2h18.3"/>
<path d="M161.7 235.2l.5 2.5h-1zM161.7 231v16.2M178.7 224.7v22.5M146.5 247.2h35.4M161.2 244.7h1l-.5 2.5zM178.2 244.7h1l-.5 2.5z"/>
</g>
<g fill="#000">
<path d="M118.3 33.2l1.9 1.7-2.4-.8z" fill-rule="evenodd"/>
<path d="M124.6 37.4l2.4 .8-.5 .9z" fill-rule="evenodd"/>
<path d="M200.2 30.7l2.6 .5-2.6 .5z" fill-rule="evenodd"/>
<path d="M206.8 31.2l2.4-.5v1z" fill-rule="evenodd"/>
<path d="M209.7 26.7l2.5-.4v.9z" fill-rule="evenodd"/>
<path d="M243.3 26.3l2.4 .4-2.4 .5z" fill-rule="evenodd"/>
<path d="M22.9 37.6l.5 2.5h-1z" fill-rule="evenodd"/>
<path d="M51.3 54.7l1.5 2.1-2.1-1.3z" fill-rule="evenodd"/>
<path d="M178.2 37.6l.5 2.5h-1z" fill-rule="evenodd"/>
<path d="M272 43.1l.5 2.5h-1z" fill-rule="evenodd"/>
<path d="M118.1 66.5l2.2-1.2-1.6 2z" fill-rule="evenodd"/>
<path d="M164.1 70.9l.5 2.4h-1z" fill-rule="evenodd"/>
<path d="M170.7 76.6l.5 2.5h-1z" fill-rule="evenodd"/>
<path d="M173.2 66.3h1l-.5 2.5z" fill-rule="evenodd"/>
<path d="M173.7 72.8l.5 2.6h-1z" fill-rule="evenodd"/>
<path d="M177.7 71.1h1l-.5 2.5z" fill-rule="evenodd"/>
<path d="M195.7 62.3l2.5-.5v1z" fill-rule="evenodd"/>
<path d="M201.4 61.8l2.4 .5-2.4 .5z" fill-rule="evenodd"/>
<path d="M181.1 95.1h1l-.5 2.5z" fill-rule="evenodd"/>
<path d="M181.6 83.6l.5 2.5h-1z" fill-rule="evenodd"/>
<path d="M163.6 107.9h1l-.5 2.5z" fill-rule="evenodd"/>
<path d="M170.2 102.1h1l-.5 2.5z" fill-rule="evenodd"/>
<path d="M199.7 116l2.5-.5v1z" fill-rule="evenodd"/>
<path d="M205.2 115.5l2.5 .5-2.5 .5z" fill-rule="evenodd"/>
<path d="M271.5 135.6h1l-.5 2.5z" fill-rule="evenodd"/>
<path d="M22.4 141.1h1l-.5 2.5z" fill-rule="evenodd"/>
<path d="M207.7 158.1l2.5-.5v1z" fill-rule="evenodd"/>
<path d="M227.7 148.3l2.6-.5v1z" fill-rule="evenodd"/>
<path d="M250.3 157.6l2.4 .5-2.4 .5z" fill-rule="evenodd"/>
<path d="M250.3 147.8l2.4 .5-2.4 .5z" fill-rule="evenodd"/>
<path d="M100.5 198.6l.8 .3-1.4 2.1z" fill-rule="evenodd"/>
<path d="M146.9 185l2.5 .5-2.5 .5z" fill-rule="evenodd"/>
<path d="M151.4 185.5l2.5-.5v1z" fill-rule="evenodd"/>
<path d="M178.7 190.2l.5 2.5h-1z" fill-rule="evenodd"/>
<path d="M110.6 201.5l.7 .7-2.1 1.5z" fill-rule="evenodd"/>
<path d="M161.7 235.2l.5 2.5h-1z" fill-rule="evenodd"/>
<path d="M161.2 244.7h1l-.5 2.5z" fill-rule="evenodd"/>
<path d="M178.2 244.7h1l-.5 2.5z" fill-rule="evenodd"/>
</g>
<g font-size="6.3">
<text x="94.4" y="19.9">H</text>
<text x="94.4" y="170.4">H</text>
<text x="211.5" y="184.3">SECTION H-H</text>
<text x="214.2" y="191.9">SCALE 1 : 1</text>
<text x="283.8" y="257">CRANKCASE</text>
<text x="285.8" y="278.6">A3</text>
</g>
<g font-size="4.4">
<text x="213.9" y="232.2">kiran k b</text>
<text x="258.4" y="232.2">16.07.2021</text>
<text x="340.2" y="232.6">verzeo</text>
<text x="258.4" y="241.7">20.07.2021</text>
<text x="213.9" y="260.8">team</text>
<text x="258.4" y="260.8">20.07.2021</text>
<text x="213.9" y="270.3">team</text>
<text x="214.4" y="274.8">MATERIAL</text>
<text x="258.4" y="270.3">20.07.2021</text>
<text x="213.9" y="280.6">ALUMINIUM-6061</text>
<text x="402.5" y="277.8">0</text>
</g>
<g font-size="4.2">
<text x="33.8" y="9.6">6</text>
<text x="103.9" y="9.6">5</text>
<text x="173.9" y="9.6">4</text>
<text x="243.8" y="9.6">3</text>
<text x="313.9" y="9.6">2</text>
<text x="383.9" y="9.6">1</text>
<text x="106.4" y="28.7" transform="rotate(30 106.4 28.7)">5.00</text>
<text x="222.5" y="28.2">36.00</text>
<text x="213.7" y="32.7">4.00</text>
<text x="6.7" y="38.7">D</text>
<text x="410.5" y="38.7">D</text>
<text x="175.3" y="61.9" transform="rotate(-90 175.3 61.9)">4.00</text>
<text x="179.7" y="60.8" transform="rotate(-90 179.7 60.8)">36.00</text>
<text x="183.2" y="63.8">8.12</text>
<text x="183.1" y="78.6" transform="rotate(-90 183.1 78.6)">14.00</text>
<text x="165.6" y="95.8" transform="rotate(-90 165.6 95.8)">39.55</text>
<text x="172.2" y="95.8" transform="rotate(-90 172.2 95.8)">28.00</text>
<text x="273.6" y="95.8" transform="rotate(-90 273.6 95.8)">95.00</text>
<text x="24.4" y="97" transform="rotate(-90 24.4 97)">106.00</text>
<text x="6.8" y="113">C</text>
<text x="410.7" y="113">C</text>
<text x="187.2" y="117.5">8.00</text>
<text x="235" y="149.8">25.00</text>
<text x="221.8" y="159.6">45.00</text>
<text x="6.9" y="187.2">B</text>
<text x="158.3" y="187">2.00</text>
<text x="410.7" y="187.2">B</text>
<text x="180.2" y="223.9" transform="rotate(-90 180.2 223.9)">57.00</text>
<text x="163.2" y="230.2" transform="rotate(-90 163.2 230.2)">12.00</text>
<text x="213.9" y="241.8">mentor</text>
<text x="6.8" y="261.4">A</text>
<text x="410.7" y="261.4">A</text>
<text x="321.9" y="279.9">P6CRE-015</text>
<text x="302" y="286.3">1 : 1</text>
<text x="371.5" y="286.2">15</text>
<text x="383" y="286.2">24</text>
<text x="33.8" y="290.5">6</text>
<text x="103.9" y="290.5">5</text>
<text x="173.9" y="290.5">4</text>
<text x="243.8" y="290.5">3</text>
<text x="313.9" y="290.5">2</text>
<text x="383.9" y="290.5">1</text>
</g>
<g font-size="4">
<text x="23.7" y="50">⌀101.95</text>
<text x="25" y="133.8">⌀77.53</text>
<text x="111.3" y="184.8">⌀46.00</text>
<text x="127.9" y="189.1">⌀6.00</text>
</g>
<g font-size="3.5">
<text x="213.9" y="226.9">DRAWN</text>
<text x="213.9" y="236.4">CHECKED</text>
<text x="213.9" y="245.9">QA</text>
<text x="283.8" y="242.6">TITLE</text>
<text x="213.9" y="255.4">MFG</text>
<text x="213.9" y="265">APPROVED</text>
<text x="285.8" y="271.3">SIZE</text>
<text x="321.9" y="271.3">DWG NO</text>
<text x="400.6" y="271.3">REV</text>
<text x="283.8" y="284">SCALE</text>
<text x="360" y="286.2">SHEET</text>
<text x="377.4" y="286.2">OF</text>
</g>
</svg>
